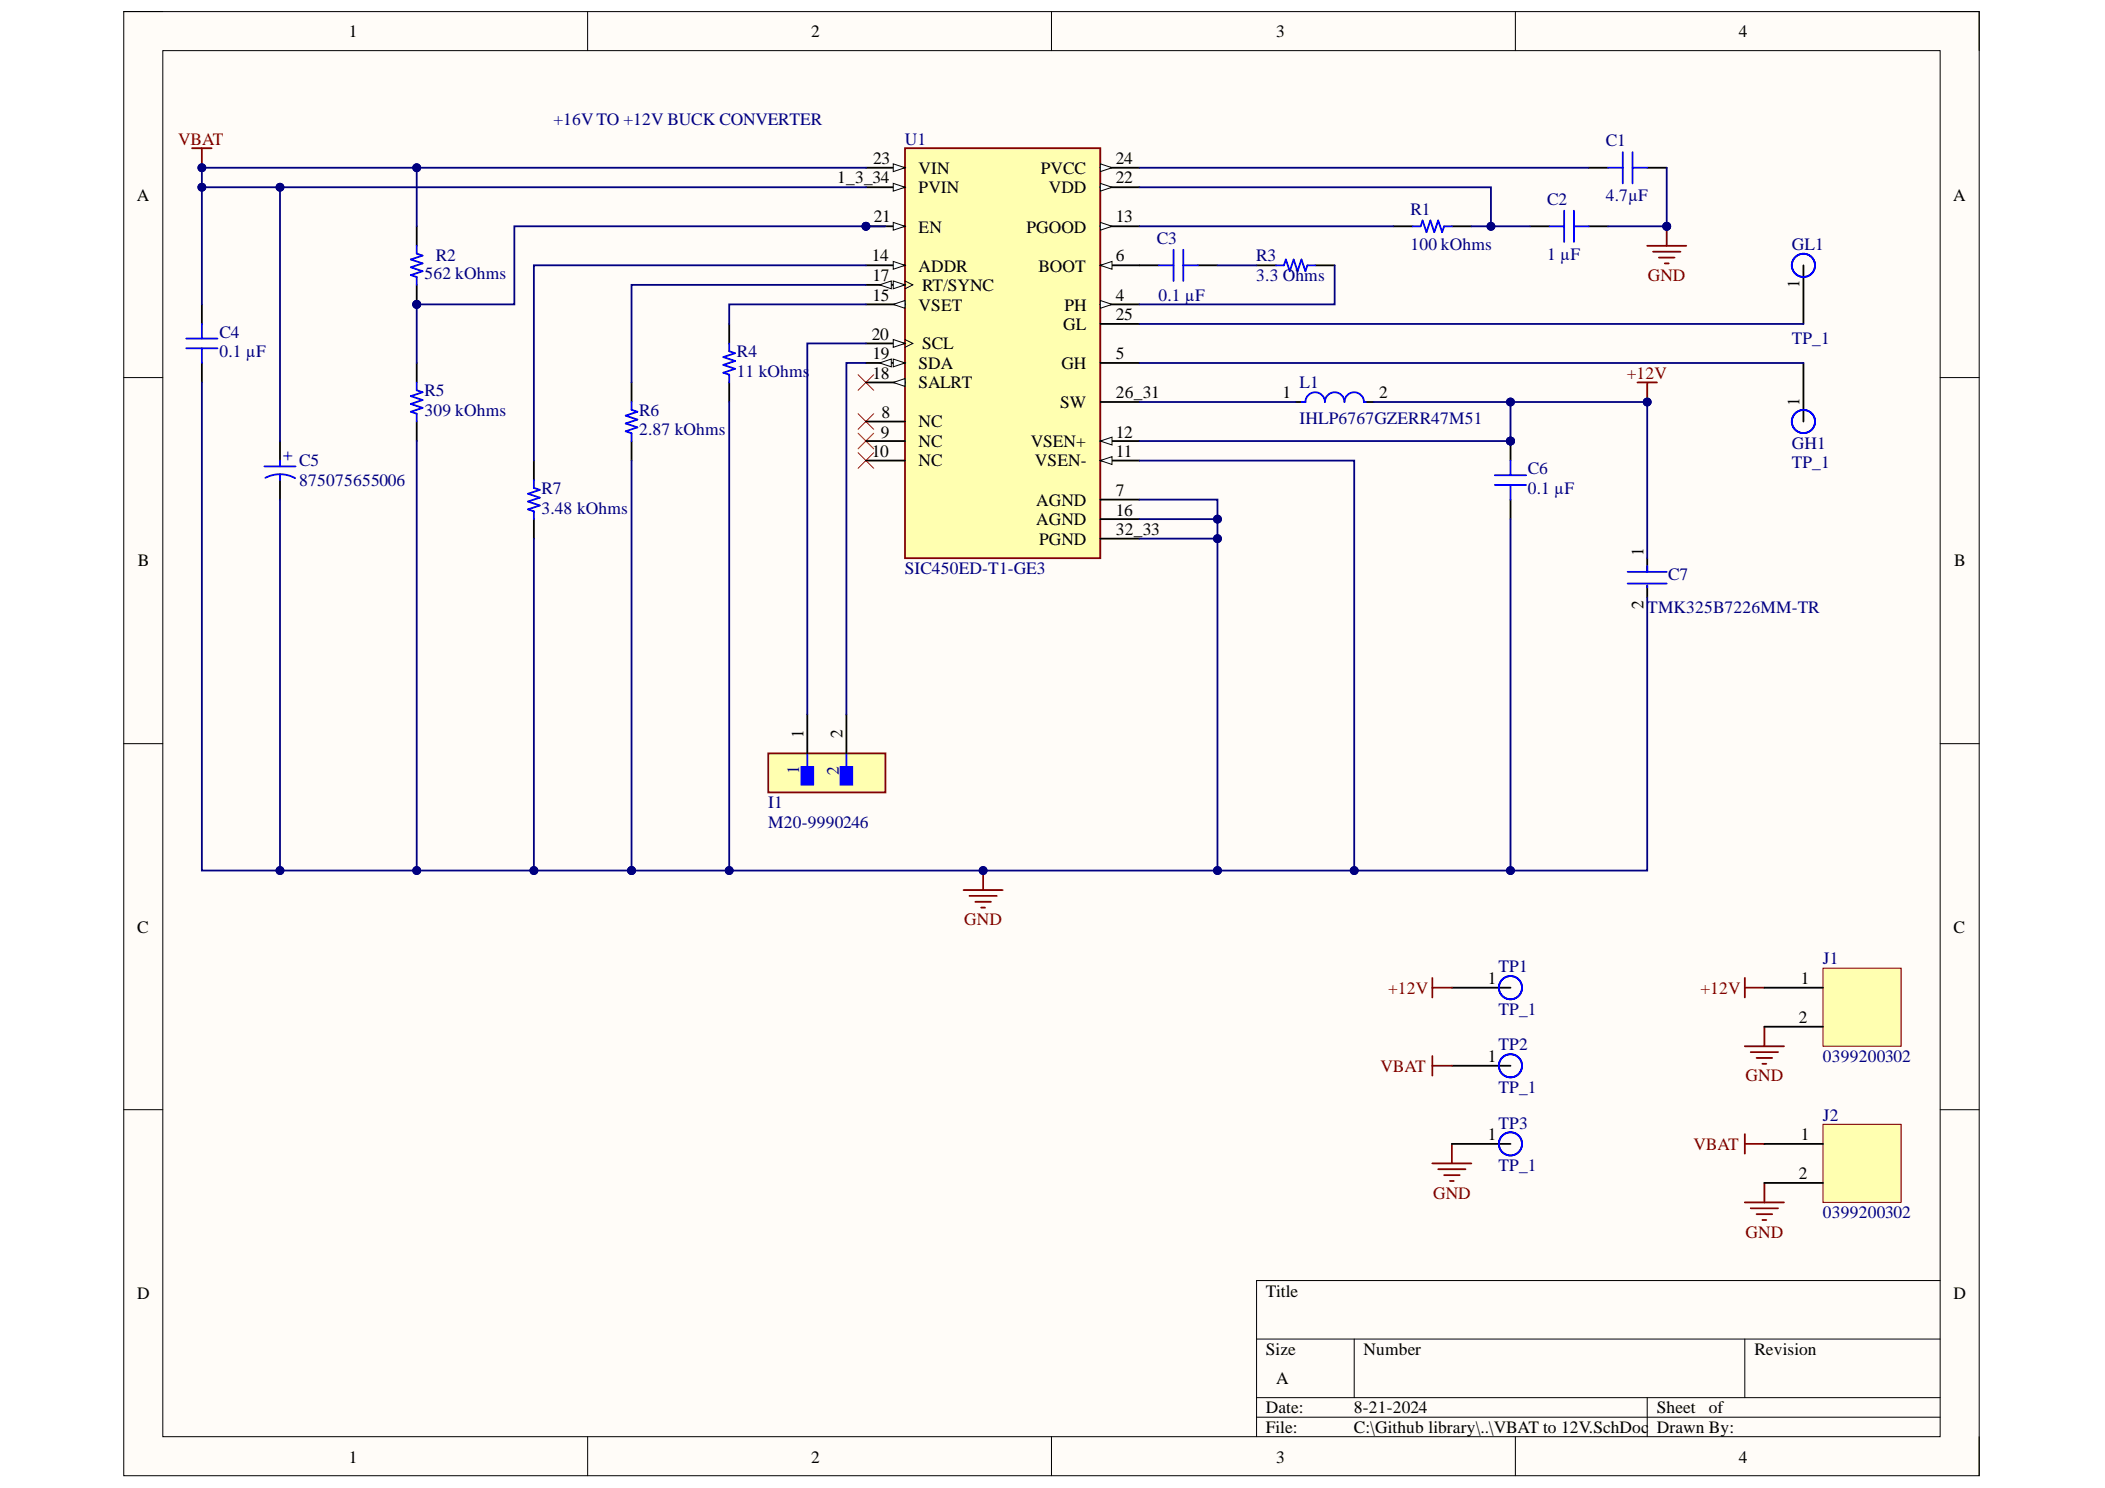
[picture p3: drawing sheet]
<svg xmlns="http://www.w3.org/2000/svg" width="297mm" height="210mm" viewBox="0 0 297 210" stroke-linecap="round" stroke-linejoin="round" font-family="sans-serif">
<path d="M17.5 1.6h261.8v206.6h-261.8z" fill-rule="evenodd" fill="#fffcf8"/>
<path d="M17.5 1.6h261.8v206.6h-261.8z" fill="none" stroke="#000" stroke-width=".14"/>
<path d="M23 7.1h250.8v195.6h-250.8z" fill-rule="evenodd" fill="#fffcf8"/>
<g fill="none" stroke="#000" stroke-width=".14">
<path d="M17.5 1.6h5.5M23 7.1h250.8v195.6h-250.8zM82.9 1.6v5.5M148.4 1.6v5.5M213.8 1.6v5.5M273.8 1.6h5.5v5.5M17.5 53.3h5.5M273.8 53.3h5.5M17.5 104.9h5.5M273.8 104.9h5.5M17.5 156.5h5.5M273.8 156.5h5.5"/>
<path d="M177.3 188.9h96.5M177.3 197.2h96.5M177.3 199.9h96.5M191.1 188.9v8.3M232.4 197.2v5.5M246.2 188.9v8.3M273.8 180.6h-96.5v22.1M82.9 202.7v5.5M148.4 202.7v5.5M213.8 202.7v5.5M279.3 202.7v5.5"/>
</g>
<g fill="none" stroke="#000" stroke-width=".25">
<path d="M58.8 31.9v2.8M215.9 31.9h2.8M224.2 31.9h2.7M224.2 23.7h2.7M232.4 23.7h2.8M58.8 51.2v2.8M58.8 59.5v2.7M89.1 54v2.7M102.9 45.7v2.7M102.9 54v2.7M75.3 65v2.7M75.3 73.2v2.8"/>
<path d="M89.1 62.2v2.8"/>
</g>
<g fill="none" stroke="#00f" stroke-width=".25">
<path d="M58.8 34.7v1.1l.8 .3-1.6 .5 1.6 .6-1.6 .5 1.6 .6-1.6 .5M218.7 31.9h2M220.7 29.7v4.4M222.1 31.9h2.1M222.1 29.7v4.4M226.9 23.7h2.1M229 21.5v4.4M230.4 23.7h2M230.4 21.5v4.4M58.8 54v1.1l.8 .2-1.6 .6 1.6 .5-1.6 .6 1.6 .5-1.6 .6 .8 .3v1.1M89.1 56.7v1.1l.8 .3-1.6 .5 1.6 .6-1.6 .5 1.6 .6-1.6 .5 .8 .3v1.1M102.9 48.4v1.1l.8 .3-1.6 .6 1.6 .5-1.6 .6 1.6 .5-1.6 .6 .8 .3v1.1"/>
<path d="M75.3 67.7v1.1l.9 .3-1.7 .6 1.7 .5-1.7 .6 1.7 .5-1.7 .6 .8 .2v1.1"/>
</g>
<path d="M27.1 20.9h2.8M28.5 20.9v2.8" fill="none" stroke="#800000" stroke-width=".25"/>
<circle cx="28.5" cy="23.7" r=".55" fill="#000080"/>
<circle cx="28.5" cy="23.7" r=".55" fill="none" stroke="#000080" stroke-width=".14"/>
<g fill="none" stroke="#000" stroke-width=".25">
<path d="M160.8 37.4h2.7M169 37.4h2.8M177.3 37.4h2.8M185.6 37.4h2.7M196.6 31.9h2.8M204.9 31.9h2.7M182.8 56.7h1.4M192.5 56.7h1.4M39.5 62.2v2.8M39.5 67.7v2.8M213.1 70.5v2.7M232.4 78.7v2"/>
<path d="M232.4 82.6v1.7"/>
</g>
<g fill="none" stroke="#00f" stroke-width=".25">
<path d="M163.5 37.4h2.1M165.6 35.2v4.4M167 37.4h2M167 35.2v4.4M180.1 37.4h1.1l.2-.8 .6 1.7 .5-1.7 .6 1.7 .5-1.7 .6 1.7 .3-.9h1.1M199.4 31.9h1.1l.2-.8 .6 1.7 .5-1.7 .6 1.7 .5-1.7 .6 1.7 .3-.9h1.1M183.6 56.7h.6a1.38 1.38 0 0 1 1.4-1.4 1.38 1.38 0 0 1 1.4 1.4 1.38 1.38 0 0 1 1.3-1.4 1.38 1.38 0 0 1 1.4 1.4 1.38 1.38 0 0 1 1.4-1.4 1.38 1.38 0 0 1 1.4 1.4h.2M37.3 65.8h4.4M37.4 67.4a4.4 4.4 0 0 1 4.2 0M39.5 65v.8M39.5 66.9v.8M210.9 67h4.4"/>
<path d="M210.9 68.4h4.4M213.1 65v2M213.1 68.4v2.1M232.4 79.8v.9M229.7 80.7h5.5M229.7 82.3h5.5M232.4 82.6v.3"/>
</g>
<path d="M136 125.6h5.5M136.8 126.4h3.9M137.6 127.2h2.2M138.5 128h.5M138.7 122.8v2.8" fill="none" stroke="#800000" stroke-width=".25"/>
<circle cx="138.7" cy="122.8" r=".55" fill="#000080"/>
<circle cx="138.7" cy="122.8" r=".55" fill="none" stroke="#000080" stroke-width=".14"/>
<path d="M231.1 54h2.7M232.4 54v2.7" fill="none" stroke="#800000" stroke-width=".25"/>
<circle cx="232.4" cy="56.7" r=".55" fill="#000080"/>
<circle cx="232.4" cy="56.7" r=".55" fill="none" stroke="#000080" stroke-width=".14"/>
<path d="M232.4 34.7h5.6M233.3 35.5h3.8M234.1 36.3h2.2M234.9 37.2h.6M235.2 31.9v2.8" fill="none" stroke="#800000" stroke-width=".25"/>
<circle cx="235.2" cy="31.9" r=".55" fill="#000080"/>
<circle cx="235.2" cy="31.9" r=".55" fill="none" stroke="#000080" stroke-width=".14"/>
<path d="M28.5 42.9v2.8M28.5 51.2v2.8" fill="none" stroke="#000" stroke-width=".25"/>
<path d="M26.3 47.8h4.4M26.3 49.1h4.4M28.5 45.7v2.1M28.5 49.1v2.1" fill="none" stroke="#00f" stroke-width=".25"/>
<path d="M121.1 58.4l2.2 2.2M121.1 52.9l2.2 2.2M123.3 58.4l-2.2 2.2M123.3 52.9l-2.2 2.2M121.1 61.1l2.2 2.2M121.1 63.9l2.2 2.2M123.3 61.1l-2.2 2.2M123.3 63.9l-2.2 2.2" fill="none" stroke="#f00" stroke-width=".14"/>
<path d="M108.4 106.3h16.5v5.5h-16.5z" fill-rule="evenodd" fill="#ffffb0"/>
<path d="M108.4 106.3h16.5v5.5h-16.5z" fill="none" stroke="#800000" stroke-width=".25"/>
<path d="M113.1 108.2h1.7v2.5h-1.7z" fill-rule="evenodd" fill="#00f"/>
<path d="M113.1 108.2h1.7v2.5h-1.7zM113.9 106.3v1.9" fill="none" stroke="#00f" stroke-width=".25"/>
<path d="M118.6 108.2h1.7v2.5h-1.7z" fill-rule="evenodd" fill="#00f"/>
<g fill="none" stroke="#00f" stroke-width=".25">
<path d="M118.6 108.2h1.7v2.5h-1.7zM119.4 106.3v1.9"/>
<circle cx="213.1" cy="161.4" r="1.64"/>
</g>
<path d="M113.9 100.8v5.5M119.4 100.8v5.5M204.9 161.4h8.2" fill="none" stroke="#000" stroke-width=".25"/>
<g fill="none" stroke="#800000" stroke-width=".25">
<path d="M246.2 138v2.7M246.2 139.3h2.8M246.2 160v2.7M246.2 147.6h5.5M247 148.4h3.9M247.9 149.2h2.2M248.7 150.1h.5M249 144.8v2.8M202.1 164.1h5.5M202.9 164.9h3.9M203.8 165.8h2.2M204.6 166.6h.6"/>
<path d="M204.9 161.4v2.7M246.2 169.6h5.5M246.2 161.4h2.8M247 170.5h3.9M247.9 171.3h2.2M248.7 172.1h.5M249 166.9v2.7"/>
</g>
<path d="M127.7 20.9h27.6v57.8h-27.6z" fill-rule="evenodd" fill="#ffffb0"/>
<path d="M127.7 20.9h27.6v57.8h-27.6z" fill="none" stroke="#800000" stroke-width=".25"/>
<path d="M122.2 23.7h5.5" fill="none" stroke="#000" stroke-width=".25"/>
<path d="M126 23.1l1.7 .6-1.7 .5z" fill="#f8fcff"/>
<path d="M126 23.1l1.7 .6-1.7 .5z" fill="none" stroke="#000" stroke-width=".14"/>
<path d="M122.2 26.4h5.5" fill="none" stroke="#000" stroke-width=".25"/>
<path d="M126 25.9l1.7 .5-1.7 .6z" fill="#f8fcff"/>
<path d="M126 25.9l1.7 .5-1.7 .6z" fill="none" stroke="#000" stroke-width=".14"/>
<path d="M122.2 31.9h5.5M122.2 37.4h5.5" fill="none" stroke="#000" stroke-width=".25"/>
<path d="M126 36.9l1.7 .5-1.7 .6z" fill="#f8fcff"/>
<path d="M126 36.9l1.7 .5-1.7 .6z" fill="none" stroke="#000" stroke-width=".14"/>
<path d="M122.2 40.2h5.5" fill="none" stroke="#000" stroke-width=".25"/>
<path d="M126 39.6l1.7 .6-1.7 .5z" fill="#f8fcff"/>
<path d="M126 39.6l1.7 .6-1.7 .5z" fill="none" stroke="#000" stroke-width=".14"/>
<path d="M124.1 40.2l1.7-.6v1.1z" fill="#f8fcff"/>
<path d="M127.7 39.6l1.1 .6-1.1 .5M124.1 40.2l1.7-.6v1.1z" fill="none" stroke="#000" stroke-width=".14"/>
<path d="M122.2 42.9h5.5" fill="none" stroke="#000" stroke-width=".25"/>
<path d="M126 42.9l1.7-.5v1.1z" fill="#f8fcff"/>
<path d="M126 42.9l1.7-.5v1.1z" fill="none" stroke="#000" stroke-width=".14"/>
<path d="M122.2 48.4h5.5" fill="none" stroke="#000" stroke-width=".25"/>
<path d="M126 47.9l1.7 .5-1.7 .6z" fill="#f8fcff"/>
<path d="M126 47.9l1.7 .5-1.7 .6zM127.7 47.9l1.1 .5-1.1 .6" fill="none" stroke="#000" stroke-width=".14"/>
<path d="M122.2 51.2h5.5" fill="none" stroke="#000" stroke-width=".25"/>
<path d="M126 50.6l1.7 .6-1.7 .5z" fill="#f8fcff"/>
<path d="M126 50.6l1.7 .6-1.7 .5z" fill="none" stroke="#000" stroke-width=".14"/>
<path d="M124.1 51.2l1.7-.6v1.1z" fill="#f8fcff"/>
<path d="M124.1 51.2l1.7-.6v1.1z" fill="none" stroke="#000" stroke-width=".14"/>
<path d="M122.2 54h5.5" fill="none" stroke="#000" stroke-width=".25"/>
<path d="M126 54l1.7-.6v1.1z" fill="#f8fcff"/>
<path d="M126 54l1.7-.6v1.1z" fill="none" stroke="#000" stroke-width=".14"/>
<path d="M155.3 26.4h5.5M122.2 59.5h5.5M122.2 62.2h5.5M122.2 65h5.5" fill="none" stroke="#000" stroke-width=".25"/>
<path d="M155.3 25.9l1.6 .5-1.6 .6z" fill="#f8fcff"/>
<path d="M155.3 25.9l1.6 .5-1.6 .6z" fill="none" stroke="#000" stroke-width=".14"/>
<path d="M155.3 23.7h5.5" fill="none" stroke="#000" stroke-width=".25"/>
<path d="M155.3 23.1l1.6 .6-1.6 .5z" fill="#f8fcff"/>
<path d="M155.3 23.1l1.6 .6-1.6 .5z" fill="none" stroke="#000" stroke-width=".14"/>
<path d="M155.3 31.9h5.5" fill="none" stroke="#000" stroke-width=".25"/>
<path d="M155.3 31.4l1.6 .5-1.6 .6z" fill="#f8fcff"/>
<path d="M155.3 31.4l1.6 .5-1.6 .6z" fill="none" stroke="#000" stroke-width=".14"/>
<path d="M155.3 37.4h5.5" fill="none" stroke="#000" stroke-width=".25"/>
<path d="M155.3 37.4l1.6-.5v1.1z" fill="#f8fcff"/>
<path d="M155.3 37.4l1.6-.5v1.1z" fill="none" stroke="#000" stroke-width=".14"/>
<path d="M155.3 42.9h5.5" fill="none" stroke="#000" stroke-width=".25"/>
<path d="M155.3 42.4l1.6 .5-1.6 .6z" fill="#f8fcff"/>
<path d="M155.3 42.4l1.6 .5-1.6 .6z" fill="none" stroke="#000" stroke-width=".14"/>
<path d="M155.3 45.7h5.5M155.3 51.2h5.5M155.3 56.7h5.5M155.3 62.2h5.5" fill="none" stroke="#000" stroke-width=".25"/>
<path d="M155.3 62.2l1.6-.5v1.1z" fill="#f8fcff"/>
<path d="M155.3 62.2l1.6-.5v1.1z" fill="none" stroke="#000" stroke-width=".14"/>
<path d="M155.3 65h5.5" fill="none" stroke="#000" stroke-width=".25"/>
<path d="M155.3 65l1.6-.6v1.1z" fill="#f8fcff"/>
<path d="M155.3 65l1.6-.6v1.1z" fill="none" stroke="#000" stroke-width=".14"/>
<path d="M155.3 70.5h5.5M155.3 73.2h5.5M155.3 76h5.5M204.9 139.3h8.2M204.9 150.3h8.2" fill="none" stroke="#000" stroke-width=".25"/>
<g fill="none" stroke="#00f" stroke-width=".25">
<circle cx="213.1" cy="139.3" r="1.64"/>
<circle cx="213.1" cy="150.3" r="1.63"/>
</g>
<path d="M202.1 138v2.7M202.1 139.3h2.8M202.1 149v2.7M202.1 150.3h2.8" fill="none" stroke="#800000" stroke-width=".25"/>
<path d="M257.2 136.6h11.1v11h-11.1z" fill-rule="evenodd" fill="#ffffb0"/>
<path d="M257.2 136.6h11.1v11h-11.1z" fill="none" stroke="#800000" stroke-width=".14"/>
<path d="M249 139.3h8.2M249 144.8h8.2" fill="none" stroke="#000" stroke-width=".25"/>
<path d="M257.2 158.6h11.1v11h-11.1z" fill-rule="evenodd" fill="#ffffb0"/>
<path d="M257.2 158.6h11.1v11h-11.1z" fill="none" stroke="#800000" stroke-width=".14"/>
<path d="M254.5 37.4v8.3M254.5 51.2v8.3M249 161.4h8.2M249 166.9h8.2" fill="none" stroke="#000" stroke-width=".25"/>
<g fill="none" stroke="#00f" stroke-width=".25">
<circle cx="254.5" cy="37.4" r="1.64"/>
<circle cx="254.5" cy="59.5" r="1.64"/>
</g>
<path d="M122.2 37.4h-46.9v27.6M188.3 37.4v5.5h-27.5M122.2 40.2h-33.1v13.8M122.2 42.9h-19.3v2.8M160.8 65h30.3v57.8M160.8 62.2h52.3" fill="none" stroke="#000080" stroke-width=".25"/>
<circle cx="191.1" cy="122.8" r=".55" fill="#000080"/>
<circle cx="191.1" cy="122.8" r=".55" fill="none" stroke="#000080" stroke-width=".14"/>
<path d="M171.8 76v46.8" fill="none" stroke="#000080" stroke-width=".25"/>
<circle cx="171.8" cy="76" r=".55" fill="#000080"/>
<circle cx="171.8" cy="76" r=".55" fill="none" stroke="#000080" stroke-width=".14"/>
<circle cx="171.8" cy="122.8" r=".55" fill="#000080"/>
<circle cx="171.8" cy="122.8" r=".55" fill="none" stroke="#000080" stroke-width=".14"/>
<path d="M160.8 31.9h35.8M226.9 31.9h8.3" fill="none" stroke="#000080" stroke-width=".25"/>
<circle cx="235.2" cy="31.9" r=".55" fill="#000080"/>
<circle cx="235.2" cy="31.9" r=".55" fill="none" stroke="#000080" stroke-width=".14"/>
<path d="M235.2 23.7v8.2" fill="none" stroke="#000080" stroke-width=".25"/>
<circle cx="235.2" cy="31.9" r=".55" fill="#000080"/>
<circle cx="235.2" cy="31.9" r=".55" fill="none" stroke="#000080" stroke-width=".14"/>
<path d="M171.8 37.4h5.5M122.2 51.2h-2.8v49.6M122.2 48.4h-8.3v52.4M160.8 45.7h93.7M39.5 70.5v52.3" fill="none" stroke="#000080" stroke-width=".25"/>
<circle cx="39.5" cy="122.8" r=".55" fill="#000080"/>
<circle cx="39.5" cy="122.8" r=".55" fill="none" stroke="#000080" stroke-width=".14"/>
<path d="M39.5 26.4v35.8" fill="none" stroke="#000080" stroke-width=".25"/>
<circle cx="39.5" cy="26.4" r=".55" fill="#000080"/>
<circle cx="39.5" cy="26.4" r=".55" fill="none" stroke="#000080" stroke-width=".14"/>
<path d="M28.5 26.4v16.5" fill="none" stroke="#000080" stroke-width=".25"/>
<circle cx="28.5" cy="26.4" r=".55" fill="#000080"/>
<circle cx="28.5" cy="26.4" r=".55" fill="none" stroke="#000080" stroke-width=".14"/>
<path d="M89.1 65v57.8" fill="none" stroke="#000080" stroke-width=".25"/>
<circle cx="89.1" cy="122.8" r=".55" fill="#000080"/>
<circle cx="89.1" cy="122.8" r=".55" fill="none" stroke="#000080" stroke-width=".14"/>
<path d="M75.3 76v46.8" fill="none" stroke="#000080" stroke-width=".25"/>
<circle cx="75.3" cy="122.8" r=".55" fill="#000080"/>
<circle cx="75.3" cy="122.8" r=".55" fill="none" stroke="#000080" stroke-width=".14"/>
<path d="M124.9 31.9h-52.3v11h-13.8v8.3M28.5 54v68.8h60.6" fill="none" stroke="#000080" stroke-width=".25"/>
<circle cx="39.5" cy="122.8" r=".55" fill="#000080"/>
<circle cx="39.5" cy="122.8" r=".55" fill="none" stroke="#000080" stroke-width=".14"/>
<circle cx="58.8" cy="122.8" r=".55" fill="#000080"/>
<circle cx="58.8" cy="122.8" r=".55" fill="none" stroke="#000080" stroke-width=".14"/>
<circle cx="75.3" cy="122.8" r=".55" fill="#000080"/>
<circle cx="75.3" cy="122.8" r=".55" fill="none" stroke="#000080" stroke-width=".14"/>
<circle cx="89.1" cy="122.8" r=".55" fill="#000080"/>
<circle cx="89.1" cy="122.8" r=".55" fill="none" stroke="#000080" stroke-width=".14"/>
<path d="M58.8 62.2v60.6" fill="none" stroke="#000080" stroke-width=".25"/>
<circle cx="58.8" cy="122.8" r=".55" fill="#000080"/>
<circle cx="58.8" cy="122.8" r=".55" fill="none" stroke="#000080" stroke-width=".14"/>
<path d="M58.8 23.7v8.2" fill="none" stroke="#000080" stroke-width=".25"/>
<circle cx="58.8" cy="23.7" r=".55" fill="#000080"/>
<circle cx="58.8" cy="23.7" r=".55" fill="none" stroke="#000080" stroke-width=".14"/>
<path d="M122.2 23.7h-93.7v2.7h93.7" fill="none" stroke="#000080" stroke-width=".25"/>
<circle cx="58.8" cy="23.7" r=".55" fill="#000080"/>
<circle cx="58.8" cy="23.7" r=".55" fill="none" stroke="#000080" stroke-width=".14"/>
<circle cx="28.5" cy="23.7" r=".55" fill="#000080"/>
<circle cx="28.5" cy="23.7" r=".55" fill="none" stroke="#000080" stroke-width=".14"/>
<circle cx="28.5" cy="26.4" r=".55" fill="#000080"/>
<circle cx="28.5" cy="26.4" r=".55" fill="none" stroke="#000080" stroke-width=".14"/>
<circle cx="39.5" cy="26.4" r=".55" fill="#000080"/>
<circle cx="39.5" cy="26.4" r=".55" fill="none" stroke="#000080" stroke-width=".14"/>
<path d="M102.9 56.7v66.1" fill="none" stroke="#000080" stroke-width=".25"/>
<circle cx="102.9" cy="122.8" r=".55" fill="#000080"/>
<circle cx="102.9" cy="122.8" r=".55" fill="none" stroke="#000080" stroke-width=".14"/>
<path d="M213.1 73.2v49.6" fill="none" stroke="#000080" stroke-width=".25"/>
<circle cx="213.1" cy="122.8" r=".55" fill="#000080"/>
<circle cx="213.1" cy="122.8" r=".55" fill="none" stroke="#000080" stroke-width=".14"/>
<path d="M213.1 56.7v5.5" fill="none" stroke="#000080" stroke-width=".25"/>
<circle cx="213.1" cy="56.7" r=".55" fill="#000080"/>
<circle cx="213.1" cy="56.7" r=".55" fill="none" stroke="#000080" stroke-width=".14"/>
<path d="M160.8 26.4h49.6v5.5M160.8 51.2h93.7" fill="none" stroke="#000080" stroke-width=".25"/>
<circle cx="210.4" cy="31.9" r=".55" fill="#000080"/>
<circle cx="210.4" cy="31.9" r=".55" fill="none" stroke="#000080" stroke-width=".14"/>
<path d="M160.8 23.7h63.4M207.6 31.9h8.3" fill="none" stroke="#000080" stroke-width=".25"/>
<circle cx="210.4" cy="31.9" r=".55" fill="#000080"/>
<circle cx="210.4" cy="31.9" r=".55" fill="none" stroke="#000080" stroke-width=".14"/>
<path d="M160.8 73.2h11" fill="none" stroke="#000080" stroke-width=".25"/>
<circle cx="171.8" cy="73.2" r=".55" fill="#000080"/>
<circle cx="171.8" cy="73.2" r=".55" fill="none" stroke="#000080" stroke-width=".14"/>
<path d="M160.8 70.5h11v5.5h-11" fill="none" stroke="#000080" stroke-width=".25"/>
<circle cx="171.8" cy="76" r=".55" fill="#000080"/>
<circle cx="171.8" cy="76" r=".55" fill="none" stroke="#000080" stroke-width=".14"/>
<circle cx="171.8" cy="73.2" r=".55" fill="#000080"/>
<circle cx="171.8" cy="73.2" r=".55" fill="none" stroke="#000080" stroke-width=".14"/>
<path d="M232.4 84.3v38.5h-143.3" fill="none" stroke="#000080" stroke-width=".25"/>
<circle cx="89.1" cy="122.8" r=".55" fill="#000080"/>
<circle cx="89.1" cy="122.8" r=".55" fill="none" stroke="#000080" stroke-width=".14"/>
<circle cx="102.9" cy="122.8" r=".55" fill="#000080"/>
<circle cx="102.9" cy="122.8" r=".55" fill="none" stroke="#000080" stroke-width=".14"/>
<circle cx="138.7" cy="122.8" r=".55" fill="#000080"/>
<circle cx="138.7" cy="122.8" r=".55" fill="none" stroke="#000080" stroke-width=".14"/>
<circle cx="171.8" cy="122.8" r=".55" fill="#000080"/>
<circle cx="171.8" cy="122.8" r=".55" fill="none" stroke="#000080" stroke-width=".14"/>
<circle cx="191.1" cy="122.8" r=".55" fill="#000080"/>
<circle cx="191.1" cy="122.8" r=".55" fill="none" stroke="#000080" stroke-width=".14"/>
<circle cx="213.1" cy="122.8" r=".55" fill="#000080"/>
<circle cx="213.1" cy="122.8" r=".55" fill="none" stroke="#000080" stroke-width=".14"/>
<path d="M193.9 56.7h38.5v22" fill="none" stroke="#000080" stroke-width=".25"/>
<circle cx="213.1" cy="56.7" r=".55" fill="#000080"/>
<circle cx="213.1" cy="56.7" r=".55" fill="none" stroke="#000080" stroke-width=".14"/>
<circle cx="232.4" cy="56.7" r=".55" fill="#000080"/>
<circle cx="232.4" cy="56.7" r=".55" fill="none" stroke="#000080" stroke-width=".14"/>
<path d="M160.8 56.7h22" fill="none" stroke="#000080" stroke-width=".25"/>
<text font-size="3.9" fill="#000080" x="58.2" y="42.2">PIR201</text>
<text font-size="3.5" fill="#000080" x="212.4" y="64.2">PIC602</text>
<g font-size="2.5">
<text x="49.2" y="5.3">1</text>
<text x="114.5" y="5.3">2</text>
<text x="180.1" y="5.3">3</text>
<text x="245.4" y="5.3">4</text>
<text x="123.2" y="23.2">23</text>
<text x="157.5" y="23.2">24</text>
<text x="19.3" y="28.3">A</text>
<text x="118.1" y="25.9">1_3_34</text>
<text x="129.6" y="24.5">VIN</text>
<text x="129.6" y="27.2">PVIN</text>
<text x="146.9" y="24.5">PVCC</text>
<text x="148" y="27.2">VDD</text>
<text x="157.5" y="25.9">22</text>
<text x="275.6" y="28.3">A</text>
<text x="123.3" y="31.4">21</text>
<text x="129.6" y="32.8">EN</text>
<text x="144.9" y="32.8">PGOOD</text>
<text x="157.5" y="31.4">13</text>
<text x="123" y="36.9">14</text>
<text x="123.1" y="39.7">17</text>
<text x="129.6" y="38.3">ADDR</text>
<text x="130.1" y="41">RT/SYNC</text>
<text x="146.6" y="38.3">BOOT</text>
<text x="157.5" y="36.9">6</text>
<text x="253.9" y="40.6" transform="rotate(-90 253.9 40.6)">1</text>
<text x="123" y="47.9">20</text>
<text x="123.1" y="42.5">15</text>
<text x="129.6" y="43.8">VSET</text>
<text x="150" y="46.5">GL</text>
<text x="150.2" y="43.8">PH</text>
<text x="157.5" y="42.5">4</text>
<text x="157.5" y="45.2">25</text>
<text x="123.1" y="50.7">19</text>
<text x="123.1" y="53.4">18</text>
<text x="129.6" y="52.1">SDA</text>
<text x="130.1" y="49.3">SCL</text>
<text x="149.8" y="52.1">GH</text>
<text x="157.5" y="50.7">5</text>
<text x="124.4" y="58.9">8</text>
<text x="129.6" y="54.8">SALRT</text>
<text x="149.6" y="57.6">SW</text>
<text x="157.5" y="56.1">26_31</text>
<text x="181" y="56.1">1</text>
<text x="194.6" y="56.1">2</text>
<text x="253.9" y="57.2" transform="rotate(-90 253.9 57.2)">1</text>
<text x="123" y="64.4">10</text>
<text x="124.3" y="61.7">9</text>
<text x="129.6" y="60.3">NC</text>
<text x="129.6" y="63.1">NC</text>
<text x="129.6" y="65.8">NC</text>
<text x="145.5" y="63.1">VSEN+</text>
<text x="146" y="65.8">VSEN-</text>
<text x="157.5" y="61.7">12</text>
<text x="157.5" y="64.4">11</text>
<text x="146.2" y="71.4">AGND</text>
<text x="157.5" y="69.9">7</text>
<text x="146.2" y="74.1">AGND</text>
<text x="146.6" y="76.9">PGND</text>
<text x="157.5" y="72.7">16</text>
<text x="157.5" y="75.4">32_33</text>
<text x="19.5" y="79.9">B</text>
<text x="231.9" y="78.5" transform="rotate(-90 231.9 78.5)">1</text>
<text x="275.8" y="79.9">B</text>
<text x="231.9" y="85.9" transform="rotate(-90 231.9 85.9)">2</text>
<text x="113.4" y="104.1" transform="rotate(-90 113.4 104.1)">1</text>
<text x="118.9" y="104.1" transform="rotate(-90 118.9 104.1)">2</text>
<text x="19.4" y="131.6">C</text>
<text x="275.7" y="131.6">C</text>
<text x="209.9" y="138.8">1</text>
<text x="254.1" y="138.8">1</text>
<text x="209.9" y="149.8">1</text>
<text x="253.8" y="144.3">2</text>
<text x="209.9" y="160.8">1</text>
<text x="254.1" y="160.8">1</text>
<text x="253.8" y="166.3">2</text>
<text x="19.4" y="183.2">D</text>
<text x="178.6" y="182.9">Title</text>
<text x="275.7" y="183.2">D</text>
<text x="178.6" y="191.1">Size</text>
<text x="192.4" y="191.1">Number</text>
<text x="247.6" y="191.1">Revision</text>
<text x="180.1" y="195.2">A</text>
<text x="178.6" y="199.4">Date:</text>
<text x="178.6" y="202.2">File:</text>
<text x="191.1" y="199.4">8-21-2024</text>
<text x="191.1" y="202.2">C:\Github library\..\VBAT to 12V.SchDoc</text>
<text x="233.8" y="199.4">Sheet</text>
<text x="233.8" y="202.2">Drawn By:</text>
<text x="241.1" y="199.4">of</text>
<text x="49.2" y="206.3">1</text>
<text x="114.5" y="206.3">2</text>
<text x="180.1" y="206.3">3</text>
<text x="245.4" y="206.3">4</text>
</g>
<g font-size="2.5" fill="#000080">
<text x="78.1" y="17.6">+16V TO +12V BUCK CONVERTER</text>
<text x="127.7" y="20.4">U1</text>
<text x="226.6" y="20.6">C1</text>
<text x="218.3" y="28.9">C2</text>
<text x="226.6" y="28.3">4.7µF</text>
<text x="163.2" y="34.4">C3</text>
<text x="199" y="35.3">100 kOhms</text>
<text x="199" y="30.3">R1</text>
<text x="252.8" y="35.3">GL1</text>
<text x="59.9" y="39.4">562 kOhms</text>
<text x="61.5" y="36.9">R2</text>
<text x="177.3" y="39.7">3.3 Ohms</text>
<text x="177.3" y="36.9">R3</text>
<text x="218.3" y="36.6">1 µF</text>
<text x="31" y="47.6">C4</text>
<text x="163.5" y="42.5">0.1 µF</text>
<text x="31" y="50.4">0.1 µF</text>
<text x="104" y="53.2">11 kOhms</text>
<text x="104" y="50.4">R4</text>
<text x="252.8" y="48.5">TP_1</text>
<text x="59.9" y="58.7">309 kOhms</text>
<text x="59.9" y="55.9">R5</text>
<text x="90.2" y="58.7">R6</text>
<text x="183.4" y="54.8">L1</text>
<text x="183.4" y="59.8">IHLP6767GZERR47M51</text>
<text x="42.2" y="65.8">C5</text>
<text x="90.2" y="61.4">2.87 kOhms</text>
<text x="252.8" y="63.3">GH1</text>
<text x="42.2" y="68.6">875075655006</text>
<text x="76.4" y="69.7">R7</text>
<text x="215.6" y="69.7">0.1 µF</text>
<text x="215.6" y="66.9">C6</text>
<text x="252.8" y="66">TP_1</text>
<text x="76.4" y="72.5">3.48 kOhms</text>
<text x="127.7" y="81">SIC450ED-T1-GE3</text>
<text x="235.4" y="81.8">C7</text>
<text x="232.4" y="86.5">TMK325B7226MM-TR</text>
<text x="108.4" y="114">I1</text>
<text x="112.8" y="109.2" transform="rotate(-90 112.8 109.2)">1</text>
<text x="118.4" y="109.3" transform="rotate(-90 118.4 109.3)">2</text>
<text x="108.4" y="116.8">M20-9990246</text>
<text x="211.5" y="137.1">TP1</text>
<text x="257.2" y="136">J1</text>
<text x="211.5" y="143.2">TP_1</text>
<text x="211.5" y="148.1">TP2</text>
<text x="257.2" y="149.8">0399200302</text>
<text x="211.5" y="154.2">TP_1</text>
<text x="211.5" y="159.2">TP3</text>
<text x="257.2" y="158.1">J2</text>
<text x="211.5" y="165.2">TP_1</text>
<text x="257.2" y="171.8">0399200302</text>
</g>
<g font-size="2.5" fill="#800000">
<text x="25.1" y="20.4">VBAT</text>
<text x="232.5" y="39.7">GND</text>
<text x="229.6" y="53.4">+12V</text>
<text x="136.1" y="130.6">GND</text>
<text x="195.9" y="140.2">+12V</text>
<text x="240" y="140.2">+12V</text>
<text x="194.8" y="151.2">VBAT</text>
<text x="246.3" y="152.5">GND</text>
<text x="239" y="162.2">VBAT</text>
<text x="202.2" y="169.1">GND</text>
<text x="246.3" y="174.6">GND</text>
</g>
<text font-size="2.5" fill="#00f" x="40" y="63.6" transform="rotate(90 40 63.6)">+</text>
<text font-size="1.1" fill="#000080" x="121.4" y="32.1">PIU1021</text>
</svg>
